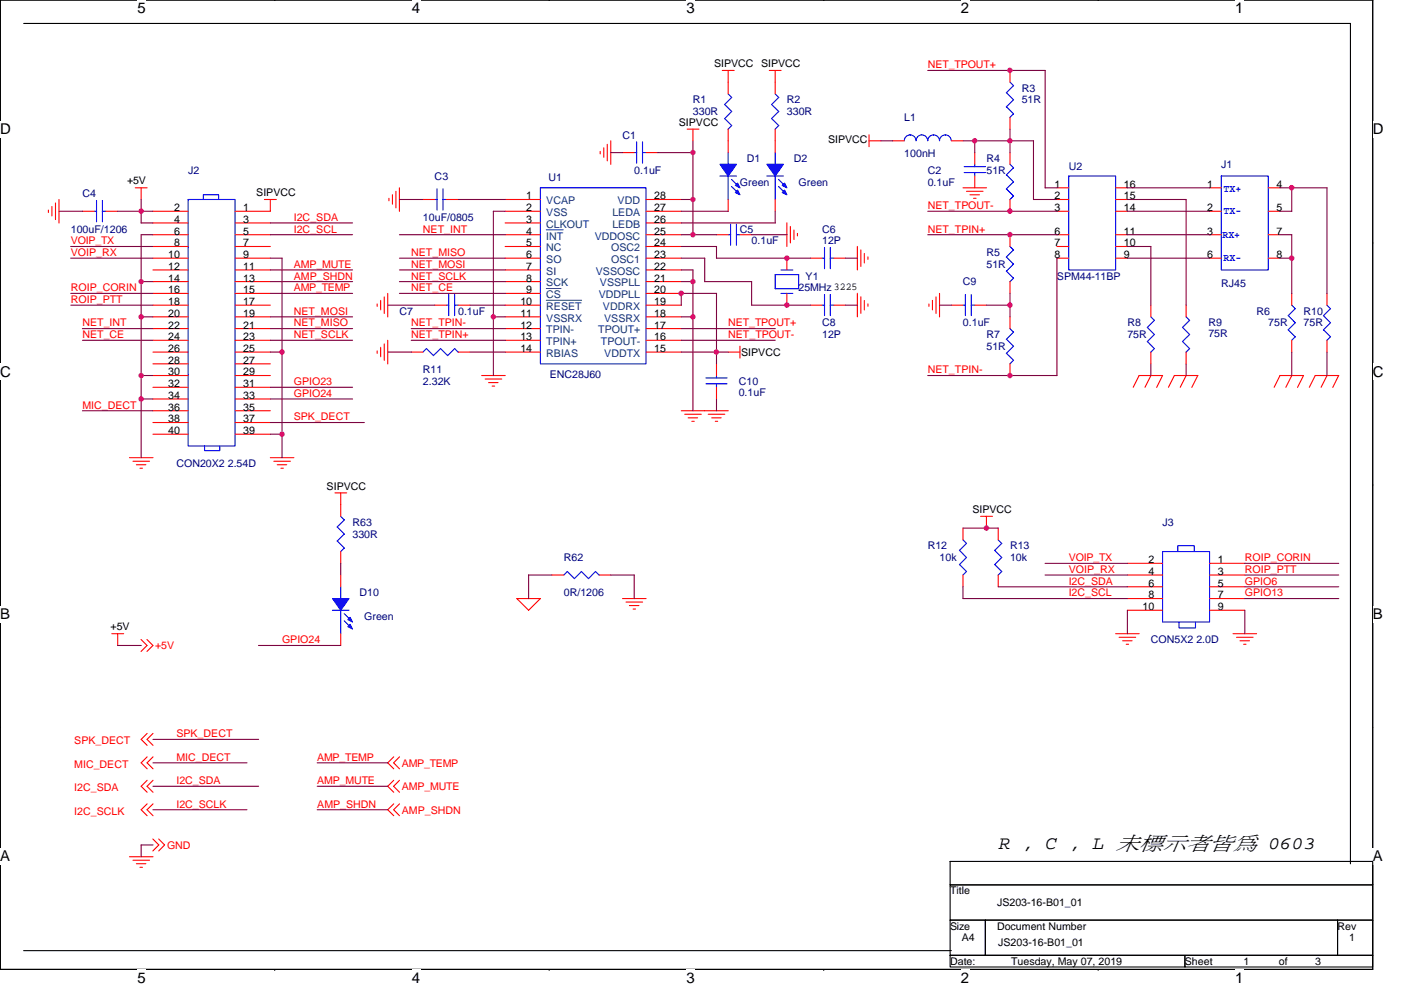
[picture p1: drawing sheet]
<svg xmlns="http://www.w3.org/2000/svg" width="297mm" height="210mm" viewBox="0 0 297 210" stroke-linecap="round" stroke-linejoin="round" font-family="sans-serif">
<path d="M.1 0h290.9v205.6h-290.9z" fill="none" stroke="#000" stroke-width=".23"/>
<g fill="#fff">
<path d="M29.1 0h1.8v3.5h-1.8z"/>
<path d="M29.1 205.6h1.8v3.5h-1.8z"/>
</g>
<path d="M58.2 0h.1M58.2 205.6h.1" fill="none" stroke="#000" stroke-width=".23"/>
<g fill="#fff">
<path d="M87.3 0h1.8v3.5h-1.8z"/>
<path d="M87.3 205.6h1.8v3.5h-1.8z"/>
</g>
<path d="M116.4 0h.1M116.4 205.6h.1" fill="none" stroke="#000" stroke-width=".23"/>
<g fill="#fff">
<path d="M145.5 0h1.8v3.5h-1.8z"/>
<path d="M145.5 205.6h1.8v3.5h-1.8z"/>
</g>
<path d="M174.6 0h.1M174.6 205.6h.1" fill="none" stroke="#000" stroke-width=".23"/>
<g fill="#fff">
<path d="M203.7 0h1.8v3.5h-1.8z"/>
<path d="M203.7 205.6h1.8v3.5h-1.8z"/>
</g>
<path d="M232.8 0h.1M232.8 205.6h.1" fill="none" stroke="#000" stroke-width=".23"/>
<g fill="#fff">
<path d="M261.9 0h1.8v3.5h-1.8z"/>
<path d="M261.9 205.6h1.8v3.5h-1.8z"/>
<path d="M.1 25.7h2.2v3.5h-2.2z"/>
<path d="M291 25.7h2.3v3.5h-2.3z"/>
<path d="M.1 77.1h2.2v3.5h-2.2z"/>
<path d="M291 77.1h2.3v3.5h-2.3z"/>
</g>
<path d="M.1 51.4h.1M291 51.4h.1" fill="none" stroke="#000" stroke-width=".23"/>
<g fill="#fff">
<path d="M.1 128.5h2.1v3.5h-2.1z"/>
<path d="M291 128.5h2.1v3.5h-2.1z"/>
</g>
<path d="M.1 102.8h.1M291 102.8h.1" fill="none" stroke="#000" stroke-width=".23"/>
<g fill="#fff">
<path d="M0 179.9h2.2v3.5h-2.2z"/>
<path d="M291 179.9h2.2v3.5h-2.2z"/>
</g>
<path d="M5 5h281.3v178.2M.1 154.2h.1M291 154.2h.1M201.4 182.7h89.6v5h-89.6zM201.4 187.7h89.6v7.5h-89.6zM201.4 195.2h7.5v7.4h-7.5zM208.9 195.2h74.7v7.4h-74.7zM283.6 195.2h7.4v7.4h-7.4zM5 201.6h196.7M201.4 202.6h49.8v2.5h-49.8zM251.2 202.6h39.8v2.5h-39.8z" fill="none" stroke="#000" stroke-width=".23"/>
<g fill="none" stroke="#f00" stroke-width=".23">
<path d="M153.1 14.9h2.6M154.4 14.9v5M163.1 14.9h2.5M164.4 14.9v5M214.1 14.9v2.5M28.7 39.8h2.5M29.9 39.8v2.5M84.7 39.8v5M127.3 32.1v.5M128 31.3v2.1M128.8 30.6v3.5M129.5 29.9v5"/>
<path d="M132 32.4h2.5M137 32.4h2.5M145.7 27.4h2.5M146.9 27.4v2.5M154.4 27.4v5M164.4 27.4v5M184.3 29.9h2.5M184.3 28.6v2.5M189.2 29.9h2.5M201.7 29.9h2.5M204.2 39.8h5M206.7 32.4v2.4"/>
<path d="M206.7 37.3v2.5M214.1 24.9v2.5M214.1 32.4v2.4M224.1 39.8h2.5M236.5 39.8h2.5M256.5 39.8h2.4M268.9 39.8h2.5M10.3 44.6v.5M11 43.8v2M11.8 43.1v3.5M12.5 42.3v5M17.5 44.8h2.5"/>
<path d="M22.5 44.8h2.5M32.4 44.8h7.5M32.4 49.8h7.5M32.4 52.3h7.5M32.4 54.8h7.5M32.4 47.3h7.5M32.4 57.3h7.5M32.4 59.7h7.5M49.8 44.8h7.5M49.8 49.8h7.5M49.8 52.3h7.5M49.8 54.8h7.5"/>
<path d="M49.8 47.3h7.5M49.8 57.3h7.5M49.8 59.7h7.5M56.1 42.3h2.5M57.3 42.3v2.5M82.5 42.1v.5M83.2 41.3v2M83.9 40.6v3.5M89.7 42.3h2.5M94.7 42.3h2.4M107.1 42.3h7.5M107.1 44.8h7.5"/>
<path d="M107.1 49.8h7.5M107.1 52.3h7.5M107.1 54.8h7.5M107.1 47.3h7.5M107.1 57.3h7.5M107.1 59.7h7.5M137 42.3h7.4M137 44.8h7.4M137 49.8h7.4M137 52.3h7.4M137 54.8h7.4M137 47.3h7.4"/>
<path d="M137 57.3h7.4M137 59.7h7.4M151.9 49.8h2.5M154.4 42.3v2.5M156.9 49.8h2.5M164.4 42.3v2.5M166.8 47.3v5M166.8 54.8v2.5M167.6 48v3.5M168.3 48.8v2M169.1 49.5v.5M171.8 54.8h2.5"/>
<path d="M176.8 54.8h2.5M181.8 52.3v5M182.5 53v3.5M183.3 53.8v2M184 54.5v.5M204.9 40.6h3.5M205.7 41.3h2M206.4 42.1h.5M214.1 42.3v2.5M214.1 49.8v2.5M214.1 59.7v2.5M224.1 42.3h2.5"/>
<path d="M224.1 44.8h2.5M224.1 49.8h2.5M224.1 52.3h2.5M224.1 54.8h2.5M236.5 42.3h2.5M236.5 44.8h2.5M236.5 49.8h2.5M236.5 52.3h2.5M236.5 54.8h2.5M256.5 44.8h2.4M256.5 49.8h2.4M256.5 54.8h2.4"/>
<path d="M268.9 44.8h2.5M268.9 49.8h2.5M268.9 54.8h2.5M32.4 79.7h7.5M32.4 74.7h7.5M32.4 62.2h7.5M32.4 64.7h7.5M32.4 67.2h7.5M32.4 69.7h7.5M32.4 72.2h7.5M32.4 77.2h7.5M49.8 79.7h7.5"/>
<path d="M49.8 74.7h7.5M49.8 62.2h7.5M49.8 64.7h7.5M49.8 67.2h7.5M49.8 69.7h7.5M49.8 72.2h7.5M49.8 77.2h7.5M80 74.4v.6M80 64.5v.5M80.7 73.7v2M80.7 63.7v2M81.5 72.9v3.5"/>
<path d="M81.5 63v3.5M82.2 72.2v5M82.2 62.2v5M87.2 74.7h2.5M92.2 64.7h2.5M97.1 64.7h2.5M97.1 74.7h2.5M102.1 79.7h5M107.1 74.7h7.5M107.1 62.2h7.5M107.1 64.7h7.5M107.1 67.2h7.5"/>
<path d="M107.1 69.7h7.5M107.1 72.2h7.5M137 74.7h7.4M137 62.2h7.4M137 64.7h7.4M137 67.2h7.4M137 69.7h7.4M137 72.2h7.4M151.9 77.2v2.5M154.4 74.7h2.5M156.9 73.4v2.5M166.8 62.2v2.5"/>
<path d="M171.8 64.7h2.5M176.8 64.7h2.5M181.8 62.2v5M182.5 62.9v3.6M183.3 63.7v2M184 64.5v.5M197 64.5v.5M197.7 63.7v2M198.5 63v3.5M199.2 62.2v5M201.7 64.7h2.5M206.7 64.7h2.4"/>
<path d="M214.1 67.2v2.5M214.1 77.2v2.5M241.5 79.7h5M241.5 79.6l-1.2 2.5M244 64.7v2.5M244 74.7v2.5M244 79.6l-1.2 2.5M246.5 79.7l-1.3 2.5M249 79.7h5M249 79.6l-1.3 2.5M251.5 64.7v2.5M251.5 74.7v2.5"/>
<path d="M251.5 79.6l-1.3 2.5M254 79.7l-1.3 2.5M271.4 79.7h5l-1.3 2.5M271.4 79.6l-1.3 2.5M273.9 62.2v2.5M273.9 72.2v2.5M273.9 79.6l-1.3 2.5M278.8 79.7h5l-1.2 2.5M278.9 79.6l-1.3 2.5M281.3 62.2v2.5M281.3 72.2v2.5M281.4 79.6l-1.3 2.5"/>
<path d="M27.4 97.1h5M28.2 97.8h3.5M28.9 98.6h2M29.7 99.3h.5M32.4 87.1h7.5M32.4 82.1h7.5M32.4 84.6h7.5M32.4 89.6h7.5M32.4 92.1h7.5M49.8 87.1h7.5M49.8 82.1h7.5M49.8 84.6h7.5"/>
<path d="M49.8 89.6h7.5M49.8 92.1h7.5M57.3 97.1h5M58.1 97.8h3.5M58.8 98.6h2M59.6 99.3h.5M102.9 80.4h3.5M103.6 81.2h2M104.3 81.9h.6M144.4 87.1h10M145.2 87.9h3.5M145.9 88.6h2"/>
<path d="M146.7 89.4h.5M150.2 87.9h3.5M150.9 88.6h2M151.7 89.4h.5M151.9 82.1v2.5M71 104.5h2.5M72.2 117v2.5M72.2 104.5v5M204.2 112v2.5M207.9 109.5h2.5M209.1 109.5v2.5M211.6 112v2.5"/>
<path d="M239 119.5h7.5M256.5 119.5h7.4M23.7 134.4h2.5M25 134.4v2.5M29.9 135.6l1.3 1.3-1.3 1.3M31.2 135.6l1.2 1.3-1.2 1.3M72.2 122v2.5M72.2 134.4v2.5M109.6 127h5l-2.5 2.5zM117 122h2.5M127 122h2.5M132 127h5"/>
<path d="M132.7 127.7h3.5M133.5 128.4h2M134.2 129.2h.5M204.2 122v2.5M211.6 122v2.5M236.5 134.4h5M237.3 135.2h3.5M238 135.9h2M238.8 136.7h.5M239 127h7.5M239 122h7.5M239 124.5h7.5"/>
<path d="M239 129.4h7.5M256.5 127h7.4M256.5 122h7.4M256.5 124.5h7.4M256.5 129.4h7.4M261.4 134.4h5M262.2 135.2h3.5M262.9 135.9h2M263.7 136.7h.5M31.2 155.6l-1.3 1.2 1.3 1.3M32.4 155.6l-1.2 1.2 1.2 1.3M31.2 160.5l-1.3 1.3 1.3 1.3"/>
<path d="M31.2 170.5l-1.3 1.2 1.3 1.3M31.2 165.5l-1.3 1.3 1.3 1.2M32.4 177.9l1.3 1.3-1.3 1.3M32.4 160.5l-1.2 1.3 1.2 1.3M32.4 170.5l-1.2 1.2 1.2 1.3M32.4 165.5l-1.2 1.3 1.2 1.2M33.7 177.9l1.2 1.3-1.2 1.3M83.5 160.5l-1.3 1.3 1.3 1.3M83.5 165.5l-1.3 1.3 1.3 1.2M83.5 170.5l-1.3 1.2 1.3 1.3M84.7 160.5l-1.2 1.3 1.2 1.3M84.7 165.5l-1.2 1.3 1.2 1.2"/>
<path d="M84.7 170.5l-1.2 1.2 1.2 1.3M27.4 181.7h5M28.2 182.5h3.5M28.9 183.2h2M29.7 184h.5"/>
</g>
<g fill="none" stroke="#00f" stroke-width=".23">
<path d="M154.4 19.9l.7 .8-1.5 1.5M164.4 19.9l.7 .8-1.5 1.5M213.4 19.7l1.5 1.5M214.1 17.4l.8 .8-1.5 1.5M114.6 39.8h22.4v37.4h-22.4zM134.5 32.4h.5M135 30.1v4.5M136.2 32.4h.8M136.2 30.1v4.5M152.6 37.3h3.5M153.6 22.2l1.5 1.5-1.5 1.5M153.6 25.1l1.5 1.5"/>
<path d="M154.4 32.4v2.5M154.4 37.3v5M155.1 38.1l1.5 1.5M155.1 39.6l1.5 1.5M155.1 26.6l-.7 .8M162.6 37.3h3.5M163.6 22.2l1.5 1.5-1.5 1.5M163.6 25.1l1.5 1.5M164.4 32.4v2.5M164.4 37.3v5M165.1 38.1l1.5 1.5M165.1 39.6l1.5 1.5"/>
<path d="M165.1 26.6l-.8 .8M191.7 29.8a1.23 1.23 0 0 1 1.3-1.2 1.26 1.26 0 0 1 1.2 1.2 1.24 1.24 0 0 1 1.3-1.2 1.24 1.24 0 0 1 1.2 1.2 1.23 1.23 0 0 1 1.2-1.2 1.26 1.26 0 0 1 1.3 1.2 1.23 1.23 0 0 1 1.2-1.2 1.26 1.26 0 0 1 1.3 1.2M204.4 36.6h4.5M204.4 35.3h4.5M206.7 34.8v.6M206.7 36.6v.7M213.4 22.6l1.5 1.6-.8 .7M213.4 37.1l1.5 1.5-1.5 1.5M214.1 34.8l.8 .8-1.5 1.5M214.9 21.2l-1.5 1.5M226.6 37.3h9.9v20h-9.9zM258.9 37.3h10v20h-10z"/>
<path d="M20 44.8h.5M20.5 42.5v4.6M21.7 44.8h.8M21.7 42.5v4.6M39.9 42.3h9.9v52.3h-9.9zM43.1 42.3v-1h3.3v1M92.2 42.3h.5M92.7 40v4.6M93.9 42.3h.8M93.9 40v4.6M154.4 49.8h.5M154.9 47.5v4.5"/>
<path d="M156.1 49.8h.8M156.1 47.5v4.5M164.3 58.3l5-.1 .1 3h-5M164.4 58.3v3M165.6 57.3h2.5M174.3 54.8h.5M174.8 52.5v4.5M176 54.8h.8M176 52.5v4.5M213.4 54.5l1.5 1.5-1.5 1.5M213.4 57.5l1.5 1.5-.8 .8M213.4 40.1l1.5 1.5"/>
<path d="M214.1 52.3l.8 .7M214.9 53l-1.5 1.5M214.9 41.6l-.8 .7M90.4 73.9l-.7 .8M93.4 73.9l-1.5 1.5-1.5-1.5M94.7 64.7h.5M95.1 62.5v4.5M96.4 64.7h.7M96.4 62.5v4.5M96.4 73.9l.8 .8M96.4 73.9l-1.5 1.5-1.5-1.5M151.9 79.7v.5"/>
<path d="M165.6 62.2h2.5M174.3 64.7h.5M174.8 62.5v4.5M176 64.7h.8M176 62.5v4.5M204.2 64.7h.5M204.7 62.5v4.5M205.9 64.7h.8M205.9 62.5v4.5M213.4 71.9l1.5 1.5M213.4 74.9l1.5 1.5-.8 .8M214.1 69.7l.8 .8-1.5 1.5"/>
<path d="M214.9 73.4l-1.5 1.6M243.3 69.4l1.5 1.6M244 67.2l.8 .8M244.7 67.9l-1.5 1.6M244.7 71l-1.5 1.5 1.6 1.5M244.7 73.9l-.7 .8M250.7 69.4l1.5 1.6M251.5 67.2l.7 .8M252.2 67.9l-1.5 1.6M252.2 71l-1.5 1.5 1.5 1.5M252.2 73.9l-.7 .8M273.9 64.7l.7 .8"/>
<path d="M274.6 65.5l-1.5 1.5 1.5 1.5M274.6 68.5l-1.5 1.5 1.5 1.5-.7 .7M281.3 64.7l.8 .8M282.1 65.5l-1.5 1.5 1.5 1.5M282.1 68.5l-1.5 1.5 1.5 1.5-.8 .7M43.4 94.6v1h3.2v-1M149.7 81.4h4.5M149.7 80.2h4.5M151.9 81.4v.7M71.5 111.8l1.5 1.5M71.5 114.7l1.5 1.6M72.2 109.5l.8 .8"/>
<path d="M73 110.3l-1.5 1.5M73 113.3l-1.5 1.5M73 116.2l-.8 .8M203.4 116.7l1.5 1.5-1.5 1.5 1.5 1.5-.8 .8M204.2 114.5l.7 .8M204.9 115.3l-1.5 1.5M210.9 116.7l1.5 1.6-1.5 1.5 1.5 1.4-.8 .8M211.6 114.5l.8 .8M212.4 115.3l-1.5 1.5M246.5 117h10v14.9h-10zM249.7 117v-1.3h3.5v1.3M70.5 129.4h3.5"/>
<path d="M72.2 124.5v2.5M72.2 129.4v5M73 130.2l1.5 1.5M73 131.7l1.5 1.5M120.3 121.2l1.5 1.5M120.3 121.2l-.8 .8M121.8 122.7l1.5-1.5 1.5 1.5M127 122l-.7-.8-1.5 1.5M250 131.9v1.3h3.5v-1.3"/>
</g>
<path d="M115.8 48.7h3.6M115.8 61.2h3.2M115.8 63.7h7.5" fill="none" stroke="#004080" stroke-width=".21"/>
<g fill="#00f" stroke="#00f" stroke-width=".23">
<path d="M70.5 127h3.5l-1.8 2.4z" fill-rule="evenodd"/>
<path d="M74.2 132.4l.5 1-1-.5z" fill-rule="evenodd"/>
<path d="M74.2 130.9l.5 1-1-.5z" fill-rule="evenodd"/>
<path d="M152.7 34.8h3.4l-1.7 2.5z" fill-rule="evenodd"/>
<path d="M156.4 40.3l.5 1-1-.5z" fill-rule="evenodd"/>
<path d="M156.4 38.8l.5 1-1-.5z" fill-rule="evenodd"/>
<path d="M162.6 34.8h3.5l-1.7 2.5z" fill-rule="evenodd"/>
<path d="M166.3 40.3l.5 1-1-.5z" fill-rule="evenodd"/>
<path d="M165.8 39.3l.5-.5 .5 1z" fill-rule="evenodd"/>
</g>
<g fill="none" stroke="#800040" stroke-width=".23">
<path d="M196.7 14.9h24.9v25l2.5-.1M129.5 32.4h2.5M139.5 32.4h7.4M146.9 29.9v19.9M186.8 29.9h2.5M204.2 29.9h14.9v12.4M206.7 29.9v2.5M214.1 27.4v5M239 39.8h17.5M271.4 39.8h9.9v22.5M273.9 39.8v5M12.5 44.8h5"/>
<path d="M15 52.3h17.4M15 54.8h17.4M25 44.8h7.4M29.9 42.3v5M29.9 59.7h2.5M29.9 47.3h2.5M32.4 49.8h-2.5v47.3M57.3 59.7h17.5M57.3 57.3h17.5M57.3 54.8h2.5v42.3M57.3 49.8h17.5M57.3 47.3h17.5"/>
<path d="M84.7 49.8h22.4M84.7 54.8h22.4M84.7 57.3h22.4M84.7 42.3h5M84.7 59.7h22.4M97.1 42.3h10M107.1 44.8h-2.5v34.9M144.4 57.3h2.5v29.8M144.4 59.7h2.5M144.4 42.3h2.5M144.4 54.8h5v5l10-.1v5M144.4 47.3h20"/>
<path d="M144.4 49.8h7.5M144.4 52.3h7.5v2.5h19.9M144.4 44.8h10M159.4 49.8h7.5M164.4 44.8v2.5M179.3 54.8h2.5M196.7 44.8h27.4M196.7 49.8h27.4M219.1 42.3h5M224.1 54.8v24.9h-27.4M239 54.8h17.5M239 49.8h17.5"/>
<path d="M239 44.8h17.5M239 52.3h5M239 42.3h12.5M244 52.3v12.4M251.5 42.3v22.4M271.4 44.8h2.5M271.4 54.8h2.5M271.4 49.8h2.5v12.5M15 64.7h17.4M15 62.2h17.4M17.5 69.7h14.9M17.5 72.2h14.9"/>
<path d="M29.9 67.2h2.5M29.9 79.7h2.5M57.3 62.2h17.5M57.3 72.2h17.5M57.3 74.7h2.5M57.3 69.7h17.5M57.3 67.2h17.5M82.2 74.7h5M82.2 64.7h10M84.7 62.2h22.4M87.2 69.7h19.9M87.2 72.2h19.9"/>
<path d="M99.6 64.7h7.5M99.6 74.7h7.5M104.6 67.2h2.5M144.4 64.7v-2.5h7.5v15M144.4 67.2h2.5M144.4 72.2h20M144.4 69.7h20M144.4 74.7h10M159.4 64.7h12.4M179.3 64.7h2.5M199.2 64.7h2.5M209.1 64.7h5.1"/>
<path d="M214.1 62.2v5M244 77.2v2.5M251.5 77.2v2.5M273.9 74.7v5M281.3 74.7v5M17.5 87.1h14.9M29.9 84.6h2.5M57.3 84.6h17.5M57.3 82.1h17.5M57.3 89.6h20M57.3 92.1h2.5M151.9 84.6v2.5"/>
<path d="M72.2 119.5v2.5M204.2 112h7.5M221.6 119.5h17.4M263.9 119.5h19.9M25 136.9h4.9M54.8 136.9h17.4M117 122h-4.9v5M129.5 122h5v5M204.2 124.4l-.1 2.6h34.9M211.6 124.5h27.4M221.6 122h17.4M239 129.4v5"/>
<path d="M263.9 122h19.9M263.9 124.5h19.9M263.9 127h19.9M263.9 129.4v5M32.4 156.8h22.4M32.4 161.8h20M32.4 171.7h20M32.4 166.8h22.4M32.4 179.2h-2.5v2.5M67.2 166.8h15M67.2 171.7h15M67.2 161.8h15"/>
</g>
<g fill="#f0f" stroke="#f0f" stroke-width=".23">
<circle cx="146.9" cy="49.8" r=".49"/>
<circle cx="214.1" cy="14.9" r=".49"/>
<circle cx="151.9" cy="74.7" r=".49"/>
<circle cx="166.8" cy="64.7" r=".49"/>
<circle cx="146.9" cy="32.3" r=".49"/>
<circle cx="29.9" cy="59.7" r=".49"/>
<circle cx="166.8" cy="54.8" r=".49"/>
<circle cx="214.1" cy="49.8" r=".49"/>
<circle cx="206.6" cy="29.9" r=".49"/>
<circle cx="146.9" cy="59.7" r=".49"/>
<circle cx="214.1" cy="79.6" r=".49"/>
<circle cx="144.4" cy="62.2" r=".49"/>
<circle cx="59.8" cy="74.7" r=".49"/>
<circle cx="59.8" cy="92.1" r=".49"/>
<circle cx="29.9" cy="84.6" r=".49"/>
<circle cx="146.9" cy="67.2" r=".49"/>
<circle cx="214.1" cy="64.7" r=".49"/>
<circle cx="146.9" cy="42.3" r=".49"/>
<circle cx="273.9" cy="54.8" r=".49"/>
<circle cx="273.9" cy="39.8" r=".49"/>
<circle cx="104.6" cy="67.2" r=".49"/>
<circle cx="214.1" cy="44.8" r=".49"/>
<circle cx="29.9" cy="67.2" r=".49"/>
<circle cx="29.9" cy="79.6" r=".49"/>
<circle cx="29.9" cy="44.8" r=".49"/>
<circle cx="214.1" cy="29.9" r=".49"/>
<circle cx="209.1" cy="112" r=".49"/>
</g>
<text font-size="4" x="211.6" y="180">R , C , L 未標示者皆為 0603</text>
<g font-size="3.2">
<text x="29.1" y="2.8">5</text>
<text x="87.3" y="2.8">4</text>
<text x="145.5" y="2.8">3</text>
<text x="203.7" y="2.8">2</text>
<text x="261.9" y="2.8">1</text>
<text x=".1" y="28.5">D</text>
<text x="291" y="28.5">D</text>
<text x=".1" y="79.9">C</text>
<text x="291" y="79.9">C</text>
<text x=".1" y="131.3">B</text>
<text x="291" y="131.3">B</text>
<text x=".1" y="182.7">A</text>
<text x="291" y="182.7">A</text>
<text x="29.1" y="208.4">5</text>
<text x="87.3" y="208.4">4</text>
<text x="145.5" y="208.4">3</text>
<text x="203.7" y="208.4">2</text>
<text x="261.9" y="208.4">1</text>
</g>
<g font-size="2.2">
<text x="151.4" y="14.2">SIPVCC SIPVCC</text>
<text x="143.9" y="26.7">SIPVCC</text>
<text x="175.6" y="30.4">SIPVCC</text>
<text x="26.9" y="39.1">+5V</text>
<text x="54.3" y="41.6">SIPVCC</text>
<text x="223.6" y="39.8">1</text>
<text x="238.3" y="39.8">16</text>
<text x="255.9" y="39.8">1</text>
<text x="270.6" y="39.8">4</text>
<text x="36.9" y="44.8">2</text>
<text x="36.9" y="47.3">4</text>
<text x="51.6" y="44.8">1</text>
<text x="51.6" y="47.3">3</text>
<text x="111.6" y="42.3">1</text>
<text x="111.6" y="44.8">2</text>
<text x="111.6" y="47.3">3</text>
<text x="138.7" y="42.3">28</text>
<text x="138.7" y="44.8">27</text>
<text x="138.7" y="47.3">26</text>
<text x="223.6" y="42.3">2</text>
<text x="223.6" y="44.8">3</text>
<text x="238.3" y="44.8">14</text>
<text x="238.3" y="42.3">15</text>
<text x="255.9" y="44.8">2</text>
<text x="270.6" y="44.8">5</text>
<text x="36.9" y="49.8">6</text>
<text x="36.9" y="52.3">8</text>
<text x="51.6" y="49.8">5</text>
<text x="51.6" y="52.3">7</text>
<text x="111.6" y="49.8">4</text>
<text x="111.6" y="52.3">5</text>
<text x="138.7" y="49.8">25</text>
<text x="138.7" y="52.3">24</text>
<text x="223.6" y="49.8">6</text>
<text x="223.6" y="52.3">7</text>
<text x="238.3" y="52.3">10</text>
<text x="238.3" y="49.8">11</text>
<text x="255.9" y="49.8">3</text>
<text x="270.6" y="49.8">7</text>
<text x="35.7" y="54.7">10</text>
<text x="35.7" y="57.2">12</text>
<text x="35.7" y="59.7">14</text>
<text x="51.6" y="54.7">9</text>
<text x="51.6" y="57.2">11</text>
<text x="51.6" y="59.7">13</text>
<text x="111.6" y="54.7">6</text>
<text x="111.6" y="57.2">7</text>
<text x="111.6" y="59.7">8</text>
<text x="138.7" y="54.7">23</text>
<text x="138.7" y="57.2">22</text>
<text x="138.7" y="59.7">21</text>
<text x="223.6" y="54.7">8</text>
<text x="238.3" y="54.7">9</text>
<text x="255.9" y="54.7">6</text>
<text x="270.6" y="54.7">8</text>
<text x="35.7" y="62.2">16</text>
<text x="35.7" y="64.7">18</text>
<text x="51.6" y="62.2">15</text>
<text x="51.6" y="64.7">17</text>
<text x="110.3" y="64.7">10</text>
<text x="111.6" y="62.2">9</text>
<text x="138.7" y="62.2">20</text>
<text x="138.7" y="64.7">19</text>
<text x="35.7" y="67.2">20</text>
<text x="35.7" y="69.7">22</text>
<text x="51.6" y="67.2">19</text>
<text x="51.6" y="69.7">21</text>
<text x="110.3" y="67.2">11</text>
<text x="110.3" y="69.7">12</text>
<text x="138.7" y="67.2">18</text>
<text x="138.7" y="69.7">17</text>
<text x="35.7" y="72.2">24</text>
<text x="35.7" y="74.7">26</text>
<text x="35.7" y="77.2">28</text>
<text x="51.6" y="72.2">23</text>
<text x="51.6" y="74.7">25</text>
<text x="51.6" y="77.2">27</text>
<text x="110.3" y="72.2">13</text>
<text x="110.3" y="74.7">14</text>
<text x="138.7" y="72.2">16</text>
<text x="138.7" y="74.7">15</text>
<text x="157.1" y="75.5">SIPVCC</text>
<text x="35.7" y="79.6">30</text>
<text x="35.7" y="82.1">32</text>
<text x="51.6" y="79.6">29</text>
<text x="51.6" y="82.1">31</text>
<text x="35.7" y="84.6">34</text>
<text x="35.7" y="87.1">36</text>
<text x="35.7" y="89.6">38</text>
<text x="51.6" y="84.6">33</text>
<text x="51.6" y="87.1">35</text>
<text x="51.6" y="89.6">37</text>
<text x="35.7" y="92.1">40</text>
<text x="51.6" y="92.1">39</text>
<text x="69.3" y="103.8">SIPVCC</text>
<text x="206.2" y="108.8">SIPVCC</text>
<text x="243.5" y="119.5">2</text>
<text x="258.2" y="119.5">1</text>
<text x="243.5" y="121.9">4</text>
<text x="243.5" y="124.4">6</text>
<text x="258.2" y="121.9">3</text>
<text x="258.2" y="124.4">5</text>
<text x="242.2" y="129.4">10</text>
<text x="243.5" y="126.9">8</text>
<text x="258.2" y="126.9">7</text>
<text x="258.2" y="129.4">9</text>
<text x="23.4" y="133.7">+5V</text>
<text x="201.4" y="189.7">Title</text>
<text x="201.4" y="197.2">Size</text>
<text x="211.4" y="197.2">Document Number</text>
<text x="211.4" y="192.2">JS203-16-B01_01</text>
<text x="283.6" y="197.2">Rev</text>
<text x="203.9" y="199.7">A4</text>
<text x="211.6" y="200.7">JS203-16-B01_01</text>
<text x="286.1" y="199.7">1</text>
<text x="201.4" y="204.7">Date:</text>
<text x="214.4" y="204.7">Tuesday, May 07, 2019</text>
<text x="251.2" y="204.7">Sheet</text>
<text x="263.7" y="204.7">1</text>
<text x="271.1" y="204.7">of</text>
<text x="278.8" y="204.7">3</text>
</g>
<g font-size="2.2" fill="#f00">
<text x="196.7" y="14.5">NET_TPOUT+</text>
<text x="62.3" y="46.8">I2C_SDA</text>
<text x="196.7" y="44.3">NET_TPOUT-</text>
<text x="15" y="51.8">VOIP_TX</text>
<text x="62.3" y="49.3">I2C_SCL</text>
<text x="89.7" y="49.3">NET_INT</text>
<text x="196.7" y="49.3">NET_TPIN+</text>
<text x="15" y="54.3">VOIP_RX</text>
<text x="62.3" y="56.8">AMP_MUTE</text>
<text x="62.3" y="59.3">AMP_SHDN</text>
<text x="87.2" y="54.3">NET_MISO</text>
<text x="87.2" y="59.3">NET_SCLK</text>
<text x="87.2" y="56.8">NET_MOSI</text>
<text x="15" y="64.3">ROIP_PTT</text>
<text x="15" y="61.8">ROIP_CORIN</text>
<text x="62.3" y="61.8">AMP_TEMP</text>
<text x="87.2" y="61.8">NET_CE</text>
<text x="17.5" y="69.2">NET_INT</text>
<text x="17.5" y="71.7">NET_CE</text>
<text x="62.3" y="71.7">NET_SCLK</text>
<text x="62.3" y="69.2">NET_MISO</text>
<text x="62.3" y="66.8">NET_MOSI</text>
<text x="87.2" y="69.2">NET_TPIN-</text>
<text x="87.2" y="71.7">NET_TPIN+</text>
<text x="154.4" y="69.2">NET_TPOUT+</text>
<text x="154.4" y="71.7">NET_TPOUT-</text>
<text x="62.3" y="81.7">GPIO23</text>
<text x="196.7" y="79.2">NET_TPIN-</text>
<text x="17.5" y="86.7">MIC_DECT</text>
<text x="62.3" y="89.2">SPK_DECT</text>
<text x="62.3" y="84.2">GPIO24</text>
<text x="226.6" y="119">VOIP_TX</text>
<text x="263.9" y="119">ROIP_CORIN</text>
<text x="226.6" y="121.5">VOIP_RX</text>
<text x="226.6" y="124">I2C_SDA</text>
<text x="263.9" y="121.5">ROIP_PTT</text>
<text x="263.9" y="124">GPIO6</text>
<text x="226.6" y="126.5">I2C_SCL</text>
<text x="263.9" y="126.5">GPIO13</text>
<text x="32.9" y="137.7">+5V</text>
<text x="59.8" y="136.4">GPIO24</text>
<text x="15.7" y="157.9">SPK_DECT</text>
<text x="37.4" y="156.4">SPK_DECT</text>
<text x="37.4" y="161.3">MIC_DECT</text>
<text x="67.3" y="161.3">AMP_TEMP</text>
<text x="15.7" y="162.8">MIC_DECT</text>
<text x="15.7" y="167.8">I2C_SDA</text>
<text x="37.4" y="166.3">I2C_SDA</text>
<text x="67.3" y="166.3">AMP_MUTE</text>
<text x="85.2" y="162.6">AMP_TEMP</text>
<text x="85.2" y="167.6">AMP_MUTE</text>
<text x="15.7" y="172.8">I2C_SCLK</text>
<text x="37.4" y="171.3">I2C_SCLK</text>
<text x="67.3" y="171.3">AMP_SHDN</text>
<text x="85.2" y="172.6">AMP_SHDN</text>
<text x="35.4" y="180">GND</text>
</g>
<g font-size="2.2" fill="#000080">
<text x="146.9" y="21.9">R1</text>
<text x="166.8" y="21.9">R2</text>
<text x="216.6" y="19.5">R3</text>
<text x="216.6" y="21.9">51R</text>
<text x="132" y="29.4">C1</text>
<text x="146.9" y="24.4">330R</text>
<text x="166.8" y="24.4">330R</text>
<text x="191.7" y="25.7">L1</text>
<text x="158.4" y="34.4">D1</text>
<text x="168.3" y="34.4">D2</text>
<text x="191.7" y="33.4">100nH</text>
<text x="209.1" y="34.4">R4</text>
<text x="258.9" y="35.6">J1</text>
<text x="17.5" y="41.9">C4</text>
<text x="39.9" y="36.9">J2</text>
<text x="92.2" y="38.1">C3</text>
<text x="116.3" y="38.4">U1</text>
<text x="134.5" y="36.9">0.1uF</text>
<text x="156.9" y="39.4">Green</text>
<text x="169.3" y="39.4">Green</text>
<text x="196.7" y="36.9">C2</text>
<text x="196.7" y="39.4">0.1uF</text>
<text x="209.1" y="36.9">51R</text>
<text x="226.6" y="36.1">U2</text>
<text x="89.7" y="46.8">10uF/0805</text>
<text x="15" y="49.3">100uF/1206</text>
<text x="156.9" y="49.3">C5</text>
<text x="159.4" y="51.8">0.1uF</text>
<text x="174.3" y="49.3">C6</text>
<text x="174.3" y="51.8">12P</text>
<text x="170.8" y="59.3">Y1</text>
<text x="209.1" y="54.3">R5</text>
<text x="209.1" y="56.8">51R</text>
<text x="224.1" y="59.3">SPM44-11BP</text>
<text x="169.3" y="61.8">25MHz 3225</text>
<text x="204.2" y="60.5">C9</text>
<text x="258.9" y="60.8">RJ45</text>
<text x="84.7" y="66.8">C7</text>
<text x="97.1" y="66.8">0.1uF</text>
<text x="174.3" y="69.2">C8</text>
<text x="174.3" y="71.7">12P</text>
<text x="204.2" y="69.2">0.1uF</text>
<text x="209.1" y="71.7">R7</text>
<text x="239" y="69.2">R8</text>
<text x="239" y="71.7">75R</text>
<text x="256.2" y="69.2">R9</text>
<text x="256.2" y="71.5">75R</text>
<text x="266.4" y="66.8">R6</text>
<text x="268.9" y="69.2">75R</text>
<text x="276.4" y="66.8">R10</text>
<text x="276.4" y="69.2">75R</text>
<text x="209.1" y="74.2">51R</text>
<text x="89.7" y="79.2">R11</text>
<text x="89.7" y="81.7">2.32K</text>
<text x="116.6" y="80.2">ENC28J60</text>
<text x="156.6" y="81.7">C10</text>
<text x="156.6" y="83.9">0.1uF</text>
<text x="37.4" y="99.1">CON20X2 2.54D</text>
<text x="74.7" y="111.5">R63</text>
<text x="246.5" y="111.5">J3</text>
<text x="74.7" y="114">330R</text>
<text x="119.5" y="119">R62</text>
<text x="196.7" y="116.5">R12</text>
<text x="199.2" y="119">10k</text>
<text x="214.1" y="116.5">R13</text>
<text x="214.1" y="119">10k</text>
<text x="76.2" y="126.5">D10</text>
<text x="77.2" y="131.5">Green</text>
<text x="119.5" y="126.5">0R/1206</text>
<text x="244" y="136.4">CON5X2 2.0D</text>
</g>
<g font-size="2.2" fill="#00f">
<text x="259.4" y="40.7">TX+</text>
<text x="259.4" y="45.4">TX-</text>
<text x="259.2" y="50.4">RX+</text>
<text x="259.4" y="55.4">RX-</text>
</g>
<g font-size="2.2" fill="#004080">
<text x="115.8" y="43.3">VCAP</text>
<text x="115.8" y="45.8">VSS</text>
<text x="129.8" y="45.8">LEDA</text>
<text x="131" y="43.3">VDD</text>
<text x="115.8" y="53.3">NC</text>
<text x="115.8" y="48.3">CLKOUT</text>
<text x="115.8" y="50.8">INT</text>
<text x="126.1" y="50.8">VDDOSC</text>
<text x="129.6" y="53.3">OSC2</text>
<text x="129.8" y="48.3">LEDB</text>
<text x="115.8" y="55.8">SO</text>
<text x="115.8" y="58.3">SI</text>
<text x="126.3" y="58.3">VSSOSC</text>
<text x="129.6" y="55.8">OSC1</text>
<text x="115.8" y="60.7">SCK</text>
<text x="115.8" y="63.2">CS</text>
<text x="115.8" y="65.7">RESET</text>
<text x="127" y="63.2">VDDPLL</text>
<text x="127.2" y="60.7">VSSPLL</text>
<text x="127.8" y="65.7">VDDRX</text>
<text x="115.8" y="68.2">VSSRX</text>
<text x="115.8" y="70.7">TPIN-</text>
<text x="126.8" y="70.7">TPOUT+</text>
<text x="128.1" y="68.2">VSSRX</text>
<text x="115.8" y="73.2">TPIN+</text>
<text x="115.8" y="75.7">RBIAS</text>
<text x="127.4" y="73.2">TPOUT-</text>
<text x="128.1" y="75.7">VDDTX</text>
</g>
</svg>
